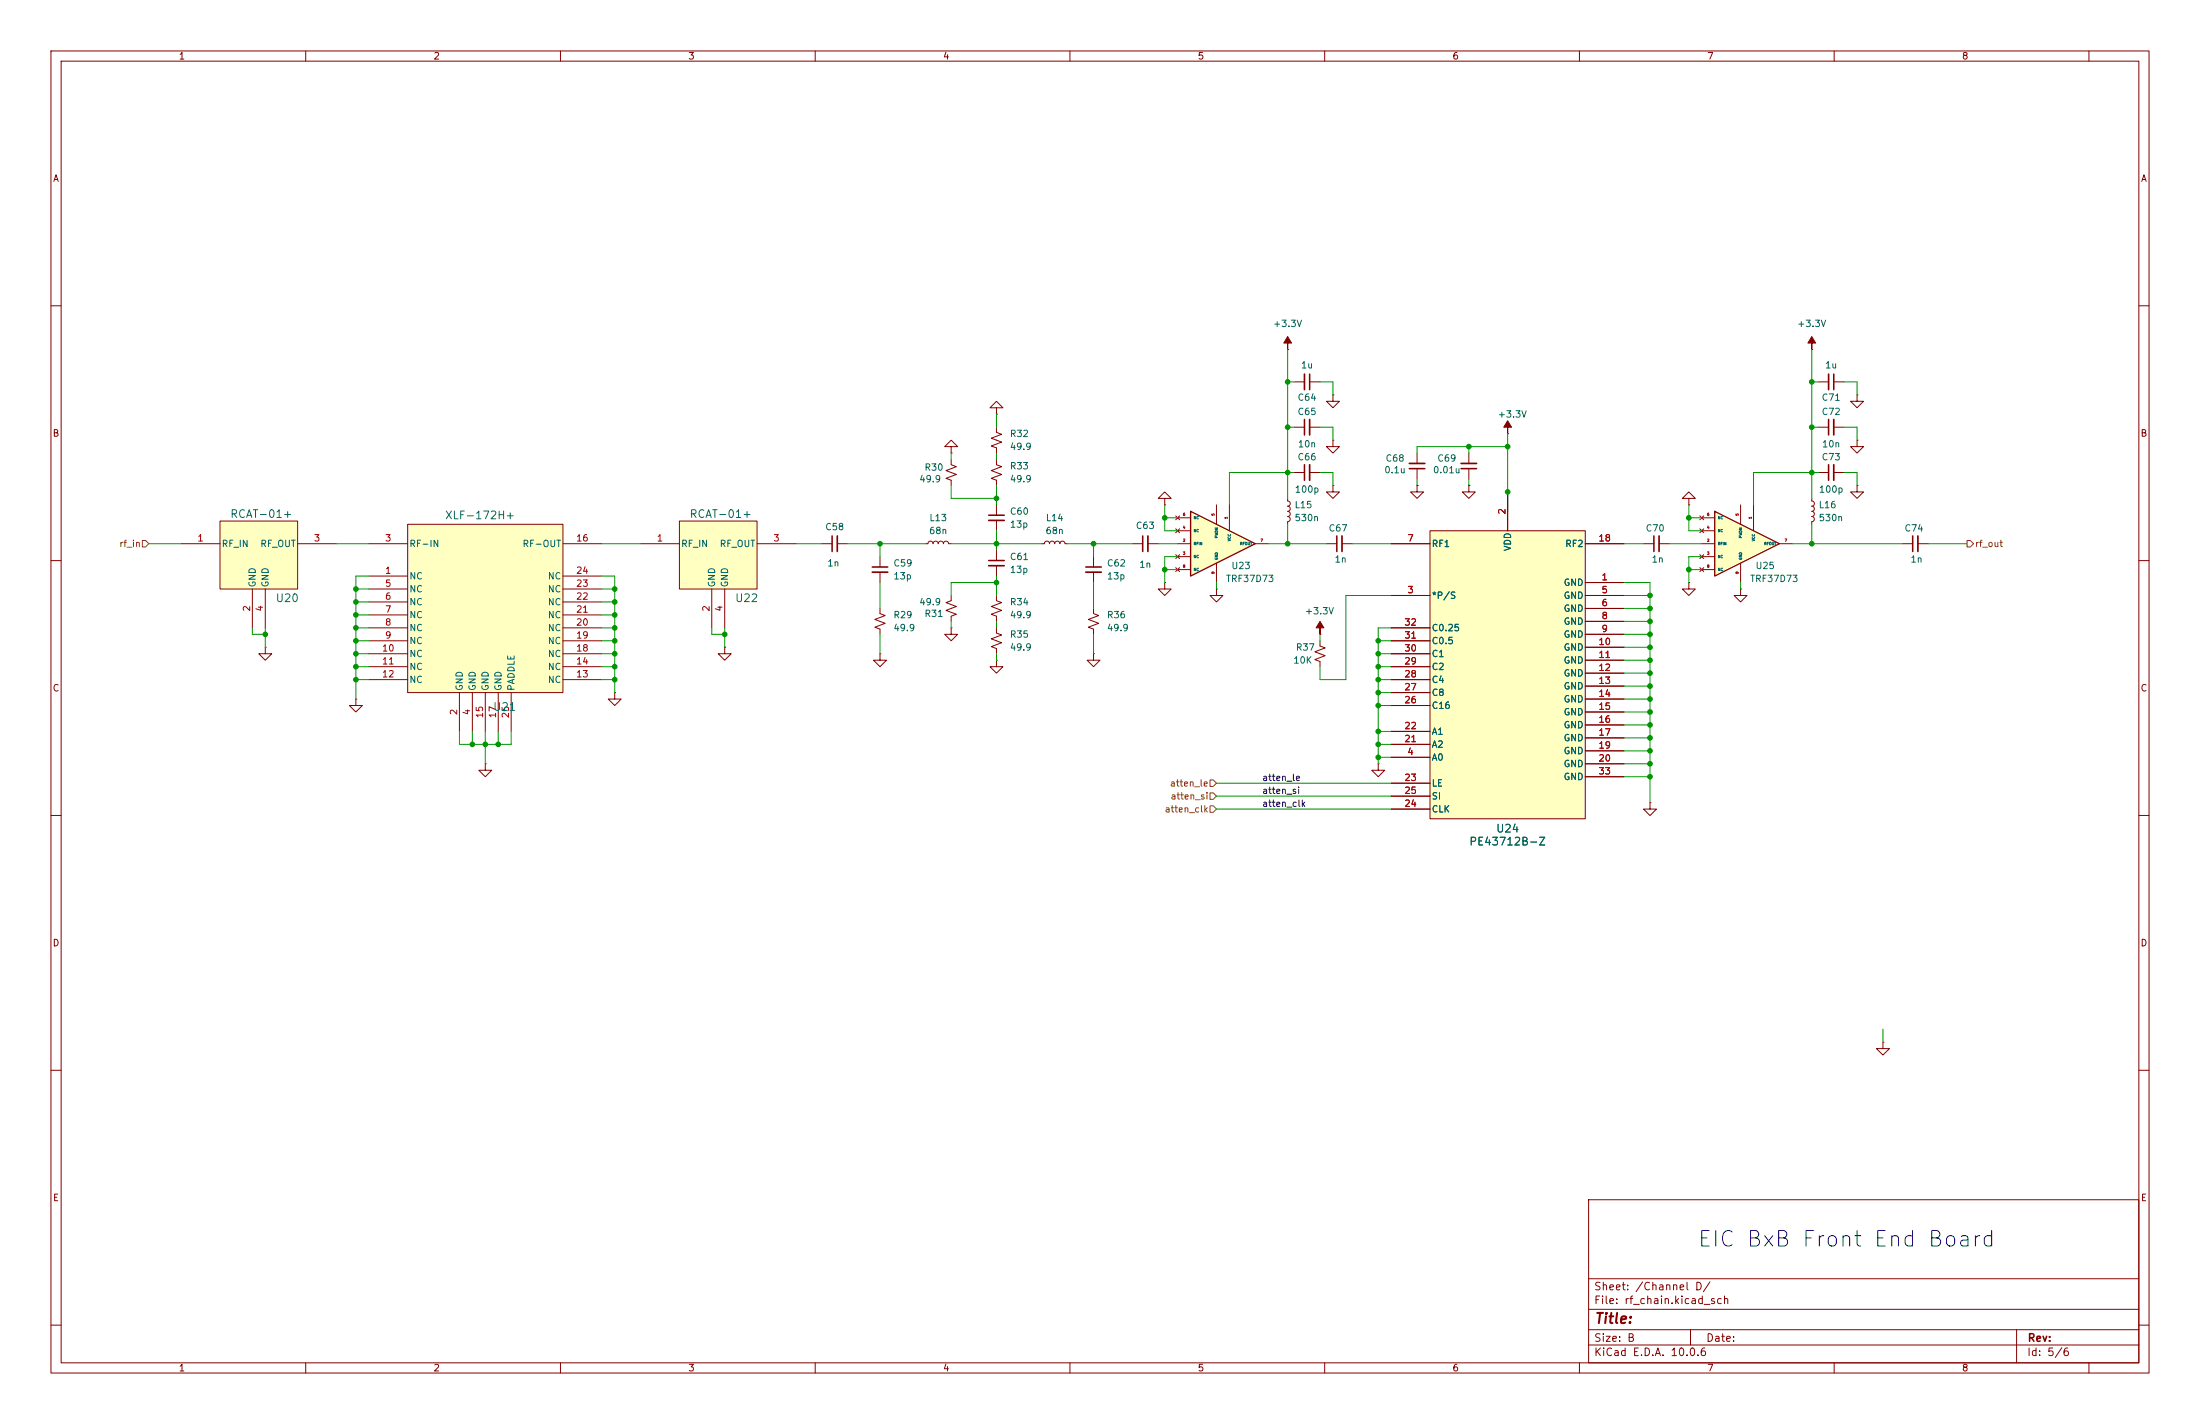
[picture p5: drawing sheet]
<svg xmlns="http://www.w3.org/2000/svg" width="432mm" height="279mm" viewBox="0 0 432 279" stroke-linecap="round" stroke-linejoin="round" font-family="sans-serif">
<g fill="none" stroke="#840000" stroke-width=".2">
<path d="M10 10h411.8v259.4h-411.8zM12 12h407.8v255.4h-407.8zM60 10v2M110 10v2M160 10v2M210 10v2M260 10v2M310 10v2M360 10v2M410 10v2M10 60h2M356.9 74.9h2"/>
<path d="M359.9 74.9h2M364.5 77.5v1.2h1.3l-1.3 1.3-1.3-1.3h1.3M364.5 77.5h.1M419.8 60h2M355.6 97.8v.5l.4 .1 .1 .4-.1 .4-.4 .1 .5 .3-.1 .5-.4 .2 .4 .2 .1 .3-.1 .4-.4 .2 .3 .1 .2 .3-.1 .4-.4 .2v.5M10 110h2M238.8 115.6v1.2h1.2l-1.2 1.3-1.3-1.3h1.3M238.8 115.6h.1M331.5 114.3v1.3h1.2l-1.2 1.2-1.3-1.2h1.3M331.5 114.3h.1M341.6 115.6v1.2h1.3l-1.3 1.3-1.2-1.3h1.2M341.6 115.6h.1"/>
<path d="M419.8 110h2M195.6 123.2v1l1 .4-2 .7 2 .8-2 .8 1 .4v1M259.1 125.7v1l1 .4-2 .8 2 .8-2 .7 1 .4v1M10 160h2M419.8 160h2M10 210h2M419.8 210h2M311.8 235.4h108v32h-108zM10 260h2M311.8 256.9h108M311.8 250.9h108M419.8 260h2"/>
<path d="M60 267.4v2M110 267.4v2M160 267.4v2M210 267.4v2M260 267.4v2M310 267.4v2M311.8 263.9h108M311.8 260.9h108M331.8 260.9v3M360 267.4v2M395.8 260.9v6.5M410 267.4v2"/>
</g>
<path d="M359.9 73.4v3.1" fill="none" stroke="#840000" stroke-width=".3"/>
<path d="M358.9 73.4v3.1" fill="none" stroke="#840000" stroke-width=".33"/>
<path d="M336.5 100.3l12.7 6.4-12.7 6.3z" fill="#ffffc2"/>
<path d="M336.5 100.3l12.7 6.4-12.7 6.3z" fill="none" stroke="#840000" stroke-width=".25"/>
<g fill="none" stroke="#840000" stroke-width=".2">
<path d="M341.6 99.1v3.8M344.2 99.1v5M333.6 108.8l.8 .8M333.6 103.8l.8 .7M333.6 101.2l.8 .8M333.6 111.4l.8 .7M334 106.7h2.5M334 109.2h2.5M334 104.1h2.5M334 101.6h2.5M334 111.8h2.5M334.4 108.8l-.8 .8"/>
<path d="M334.4 103.8l-.8 .7M334.4 101.2l-.8 .8M334.4 111.4l-.8 .7M341.6 110.5v3.8M349.2 106.7h2.6"/>
</g>
<path d="M233.7 100.3l12.7 6.4-12.7 6.3z" fill="#ffffc2"/>
<path d="M233.7 100.3l12.7 6.4-12.7 6.3z" fill="none" stroke="#840000" stroke-width=".25"/>
<g fill="none" stroke="#840000" stroke-width=".2">
<path d="M355.6 68.6h.1M238.8 99.1v3.8M241.3 99.1v5M295.9 85.1h.1M331.5 97.8h1.2l-1.2-1.3-1.3 1.3h1.3v1.3M331.5 99.1h.1M356.9 83.8h2M359.9 83.8h2M195.6 116.8v1.1l1 .3-2 .8 2 .8-2 .7 1 .4v1M214.6 109.2v2.1M214.6 112.3v2M230.8 108.8l.7 .8"/>
<path d="M230.8 103.8l.7 .7M230.8 101.2l.7 .8M230.8 111.4l.7 .7M231.1 106.7h2.6M231.1 109.2h2.6M231.1 104.1h2.6M231.1 101.6h2.6M231.1 111.8h2.6M231.5 108.8l-.7 .8M231.5 103.8l-.7 .7M231.5 101.2l-.7 .8M231.5 111.4l-.7 .7"/>
<path d="M238.8 110.5v3.8M246.4 106.7h2.5M322.6 106.7h2M325.6 106.7h2.1M373.4 106.7h2M376.4 106.7h2.1M195.6 129.5v1.3h-1.3l1.3 1.3 1.2-1.3h-1.2M195.6 129.5h.1"/>
</g>
<path d="M358.9 82.3v3M213.1 111.3h3.1M324.6 105.2v3M375.4 105.2v3" fill="none" stroke="#840000" stroke-width=".3"/>
<path d="M359.9 82.3v3M213.1 112.3h3.1M325.6 105.2v3M376.4 105.2v3" fill="none" stroke="#840000" stroke-width=".33"/>
<g fill="#840000" stroke="#840000" stroke-width=".2">
<path d="M355.6 66l.8 1.3h-.8v1.3v-1.3h-.8z"/>
<path d="M295.9 82.6l.8 1.2h-.8v1.3v-1.3h-.8z"/>
</g>
<path d="M280.7 104.1h30.4v56.6h-30.4z" fill="#ffffc2"/>
<g fill="none" stroke="#840000" stroke-width=".2">
<path d="M295.9 96.5v7.6M364.5 95.3v1.2h1.3l-1.3 1.3-1.3-1.3h1.3M364.5 95.3h.1M273 116.8h7.7M273 106.7h7.7M280.7 104.1h30.4v56.6h-30.4zM311.1 114.3h7.7M311.1 116.8h7.7M311.1 119.4h7.7M311.1 106.7h7.7M69.8 137.2v1.2h1.3l-1.3 1.3-1.2-1.3h1.2M69.8 137.2h.1"/>
<path d="M273 138.4h7.7M273 135.9h7.7M273 133.4h7.7M273 130.8h7.7M273 128.3h7.7M273 125.7h7.7M273 123.2h7.7M311.1 121.9h7.7M311.1 124.5h7.7M311.1 127h7.7M311.1 129.5h7.7M311.1 132.1h7.7"/>
<path d="M311.1 134.6h7.7M311.1 137.2h7.7M311.1 139.7h7.7M273 148.6h7.7M273 146.1h7.7M273 143.5h7.7M273 153.7h7.7M273 158.8h7.7M273 156.2h7.7M311.1 142.2h7.7M311.1 144.8h7.7M311.1 147.3h7.7"/>
<path d="M311.1 152.4h7.7M311.1 149.9h7.7"/>
</g>
<path d="M43.2 102.2h15.2v13.4h-15.2z" fill="#ffffc2"/>
<g fill="none" stroke="#840000" stroke-width=".2">
<path d="M252.7 68.6h.1M254 74.9h2M257 74.9h2.1M261.6 77.5v1.2h1.3l-1.3 1.3-1.3-1.3h1.3M261.6 77.5h.1M195.6 90.2v1l1 .4-2 .7 2 .8-2 .8 1 .3v1.1M195.6 83.8v1l1 .4-2 .8 2 .7-2 .8 1 .4v1M195.6 99.1v2M252.7 97.8v.5l.4 .1 .1 .4-.1 .4-.4 .1 .5 .3-.1 .5-.4 .2 .4 .2 .1 .3-.1 .4-.4 .2 .4 .1 .1 .3-.1 .4-.4 .2v.5M254 92.7h2M254 83.8h2M257 92.7h2.1"/>
<path d="M257 83.8h2.1M261.6 95.3v1.2h1.3l-1.3 1.3-1.3-1.3h1.3M261.6 95.3h.1M261.6 86.4v1.2h1.3l-1.3 1.3-1.3-1.3h1.3M261.6 86.4h.1M278.1 95.3v1.2h1.3l-1.3 1.3-1.2-1.3h1.2M278.1 95.3h.1M278.1 88.9v2M278.1 91.9v2.1M288.3 95.3v1.2h1.3l-1.3 1.3-1.3-1.3h1.3M288.3 95.3h.1M288.3 88.9v2"/>
<path d="M288.3 91.9v2.1M356.9 92.7h2M359.9 92.7h2M364.5 86.4v1.2h1.3l-1.3 1.3-1.3-1.3h1.3M364.5 86.4h.1M35.6 106.7h7.6M43.2 102.2h15.2v13.4h-15.2zM49.5 115.6v7.6M52.1 115.6v7.6M58.4 106.7h7.6M161.3 106.7h2M164.3 106.7h2.1"/>
<path d="M172.7 119.4v1l1 .4-2 .7 2 .8-2 .8 1 .3v1.1M172.7 109.2v2.1M172.7 112.3v2M195.6 102.1v2M195.6 108v2M195.6 111v2M204.5 106.7h.5l.1-.4 .4-.1 .3 .1 .2 .4 .1-.4 .4-.1 .4 .1 .1 .4 .2-.4 .3-.1 .4 .1 .1 .4 .2-.4 .3-.1 .4 .1 .1 .4h.5M214.6 119.4v1l1 .4-2 .7 2 .8-2 .8 1 .3v1.1M228.6 114.3v1.3h1.3l-1.3 1.2-1.3-1.2h1.3M228.6 114.3h.1M260.3 106.7h2.1M263.4 106.7h2"/>
<path d="M52.1 127v1.3h1.2l-1.2 1.2-1.3-1.2h1.3M52.1 127h.1M214.6 128.3v1.2h1.3l-1.3 1.3-1.2-1.3h1.2M214.6 128.3h.1M259.1 124.5h.1M95.2 149.9v1.2h1.3l-1.3 1.3-1.2-1.3h1.2M95.2 149.9h.1"/>
</g>
<path d="M257 73.4v3.1M256 82.3v3M256 91.2v3M276.6 91.9h3.1M286.8 91.9h3M358.9 91.2v3M163.3 105.2v3M171.2 111.3h3M194.1 101.1h3M194.1 110h3M262.4 105.2v3" fill="none" stroke="#840000" stroke-width=".3"/>
<path d="M256 73.4v3.1M257 82.3v3M257 91.2v3M276.6 90.9h3.1M286.8 90.9h3M359.9 91.2v3M164.3 105.2v3M171.2 112.3h3M194.1 102.1h3M194.1 111h3M263.4 105.2v3" fill="none" stroke="#840000" stroke-width=".33"/>
<g fill="#840000" stroke="#840000" stroke-width=".2">
<path d="M252.7 66l.8 1.3h-.8v1.3v-1.3h-.7z"/>
<path d="M259.1 121.9l.7 1.3h-.7v1.3v-1.3h-.8z"/>
</g>
<path d="M80 102.9h30.5v33h-30.5z" fill="#ffffc2"/>
<g fill="none" stroke="#840000" stroke-width=".2">
<path d="M186.7 90.2v1l1 .4-2 .7 2 .8-2 .8 1 .3v1.1M72.4 106.7h7.6M72.4 113h7.6M72.4 115.6h7.6M72.4 118.1h7.6M80 102.9h30.5v33h-30.5zM110.5 106.7h7.6M110.5 113h7.6M110.5 115.6h7.6M110.5 118.1h7.6M181.6 106.7h.5l.2-.4 .3-.1 .4 .1 .1 .4 .2-.4 .3-.1 .4 .1 .1 .4 .2-.4 .4-.1 .3 .1 .2 .4 .1-.4 .4-.1 .3 .1 .2 .4h.5M222.2 106.7h2.1"/>
<path d="M225.3 106.7h2M72.4 120.7h7.6M72.4 123.2h7.6M72.4 125.7h7.6M72.4 128.3h7.6M72.4 130.8h7.6M72.4 133.4h7.6M90.2 135.9v7.6M92.7 135.9v7.6M95.2 135.9v7.6M97.8 135.9v7.6M100.3 135.9v7.6"/>
<path d="M110.5 120.7h7.6M110.5 123.2h7.6M110.5 125.7h7.6M110.5 128.3h7.6M110.5 130.8h7.6M110.5 133.4h7.6M172.7 128.3v1.2h1.3l-1.3 1.3-1.3-1.3h1.3M172.7 128.3h.1M270.5 149.9v1.2h1.3l-1.3 1.3-1.3-1.3h1.3M270.5 149.9h.1M323.8 157.5v1.3h1.3l-1.3 1.2-1.2-1.2h1.2M323.8 157.5h.1"/>
</g>
<path d="M224.3 105.2v3" fill="none" stroke="#840000" stroke-width=".3"/>
<path d="M225.3 105.2v3" fill="none" stroke="#840000" stroke-width=".33"/>
<path d="M133.3 102.2h15.3v13.4h-15.3z" fill="#ffffc2"/>
<g fill="none" stroke="#840000" stroke-width=".2">
<path d="M186.7 87.6h1.3l-1.3-1.2-1.3 1.2h1.3v1.3M186.7 88.9h.1M195.6 80h1.2l-1.2-1.3-1.3 1.3h1.3v1.3M195.6 81.3h.1M228.6 97.8h1.3l-1.3-1.3-1.3 1.3h1.3v1.3M228.6 99.1h.1M278.1 95.3h.1M288.3 95.3h.1M295.9 96.5v7.6M125.7 106.7h7.6M133.3 102.2h15.3v13.4h-15.3zM139.7 115.6v7.6"/>
<path d="M142.2 115.6v7.6M148.6 106.7h7.6M186.7 116.8v1.1l-1 .3 2 .8-2 .8 2 .7-1 .4v1M273 106.7h7.7M273 116.8h7.7M311.1 106.7h7.7M311.1 114.3h7.7M311.1 116.8h7.7M311.1 119.4h7.7M120.6 135.9v1.3h1.3l-1.3 1.2-1.2-1.2h1.2M120.6 135.9h.1M142.2 127v1.3h1.3l-1.3 1.2-1.2-1.2h1.2"/>
<path d="M142.2 127h.1M186.7 123.2v1.3h-1.3l1.3 1.2 1.3-1.2h-1.3M186.7 123.2h.1M273 138.4h7.7M273 135.9h7.7M273 133.4h7.7M273 130.8h7.7M273 128.3h7.7M273 125.7h7.7M273 123.2h7.7M311.1 121.9h7.7M311.1 124.5h7.7"/>
<path d="M311.1 127h7.7M311.1 129.5h7.7M311.1 132.1h7.7M311.1 134.6h7.7M311.1 137.2h7.7M311.1 139.7h7.7M273 148.6h7.7M273 146.1h7.7M273 143.5h7.7M273 153.7h7.7M273 158.8h7.7M273 156.2h7.7"/>
<path d="M311.1 142.2h7.7M311.1 144.8h7.7M311.1 147.3h7.7M311.1 152.4h7.7M311.1 149.9h7.7M369.6 204.5v1.2h1.2l-1.2 1.3-1.3-1.3h1.3M369.6 204.5h.1"/>
</g>
<path d="M27.9 106h.7l.6 .7-.6 .6h-.7zM386.1 106h.6l.6 .7-.6 .6h-.6zM237.5 158.1h.6l.7 .7-.7 .6h-.6zM237.5 153h.6l.7 .7-.7 .6h-.6zM237.5 155.6h.6l.7 .6-.7 .6h-.6z" fill="none" stroke="#725600" stroke-width=".2"/>
<g fill="none" stroke="#009600" stroke-width=".2">
<path d="M252.7 68.6v29.2M252.7 74.9h1.3M259.1 74.9h2.5v2.6M355.6 68.6v29.2M355.6 74.9h1.3M361.9 74.9h2.6v2.6M186.7 88.9v1.3M186.7 95.3v2.5h8.9M195.6 81.3v2.5M195.6 88.9v1.3M195.6 95.3v3.8M228.6 99.1v5h2.5"/>
<path d="M252.7 83.8h1.3M254 92.7h-12.7v6.4M259.1 92.7h2.5v2.6M259.1 83.8h2.5v2.6M278.1 94v1.3M288.3 87.6v1.3M288.3 94v1.3M295.9 85.1v15.2M295.9 87.6h-17.8v1.3M331.5 99.1v5h2.5M355.6 83.8h1.3M356.9 92.7h-12.7v6.4"/>
<path d="M361.9 92.7h2.6v2.6M361.9 83.8h2.6v2.6M29.2 106.7h6.4M66 106.7h6.4M69.8 115.6h2.6M69.8 118.1h2.6M72.4 113h-2.6v24.2M118.1 106.7h7.6M118.1 115.6h2.5M118.1 118.1h2.5M118.1 113h2.5v22.9M156.2 106.7h5.1"/>
<path d="M166.4 106.7h15.2M172.7 106.7v2.5M172.7 114.3v5.1M186.7 106.7h17.8M195.6 104.1v3.9M195.6 113v3.8M195.6 114.3h-8.9v2.5M209.5 106.7h12.7M214.6 106.7v2.5M214.6 114.3v5.1M227.3 106.7h3.8M228.6 111.8h2.5"/>
<path d="M228.6 101.6h2.5M231.1 109.2h-2.5v5.1M238.8 114.3v1.3M248.9 106.7h11.4M252.7 102.9v3.8M265.4 106.7h7.6M273 116.8h-8.8v16.6h-5.1v-2.6M318.8 106.7h3.8M318.8 114.3h5v43.2M318.8 116.8h5M318.8 119.4h5M327.7 106.7h6.3"/>
<path d="M331.5 111.8h2.5M331.5 101.6h2.5M334 109.2h-2.5v5.1M341.6 114.3v1.3M351.8 106.7h21.6M355.6 102.9v3.8M378.5 106.7h7.6M49.5 123.2v1.3h2.6M52.1 123.2v3.8M69.8 125.7h2.6M69.8 123.2h2.6M69.8 128.3h2.6"/>
<path d="M69.8 120.7h2.6M69.8 130.8h2.6M69.8 133.4h2.6M118.1 125.7h2.5M118.1 123.2h2.5M118.1 128.3h2.5M118.1 120.7h2.5M118.1 130.8h2.5M118.1 133.4h2.5M139.7 123.2v1.3h2.5M142.2 123.2v3.8M172.7 124.5v3.8"/>
<path d="M186.7 121.9v1.3M195.6 121.9v1.3M195.6 128.3v1.2M214.6 124.5v3.8M259.1 124.5v1.2M270.5 125.7h2.5M270.5 128.3h2.5M270.5 130.8h2.5M270.5 133.4h2.5M270.5 138.4h2.5M270.5 135.9h2.5M273 123.2h-2.5v26.7"/>
<path d="M318.8 124.5h5M318.8 121.9h5M318.8 134.6h5M318.8 137.2h5M318.8 132.1h5M318.8 139.7h5M318.8 129.5h5M318.8 127h5M90.2 143.5v2.6h10.1v-2.6M92.7 143.5v2.6M95.2 143.5v6.4M97.8 143.5v2.6"/>
<path d="M238.8 158.8h34.2M238.8 156.2h34.2M238.8 153.7h34.2M270.5 148.6h2.5M270.5 146.1h2.5M270.5 143.5h2.5M318.8 147.3h5M318.8 149.9h5M318.8 144.8h5M318.8 152.4h5M318.8 142.2h5M369.6 201.9v2.6"/>
</g>
<g fill="#009600" stroke="#009600" stroke-width=".2">
<circle cx="323.8" cy="144.8" r=".46"/>
<circle cx="323.8" cy="149.9" r=".46"/>
<circle cx="323.8" cy="147.3" r=".46"/>
<circle cx="323.8" cy="152.4" r=".46"/>
<circle cx="323.8" cy="137.2" r=".46"/>
<circle cx="323.8" cy="139.7" r=".46"/>
<circle cx="323.8" cy="134.6" r=".46"/>
<circle cx="323.8" cy="127" r=".46"/>
<circle cx="323.8" cy="129.5" r=".46"/>
<circle cx="323.8" cy="132.1" r=".46"/>
<circle cx="323.8" cy="124.5" r=".46"/>
<circle cx="323.8" cy="142.2" r=".46"/>
<circle cx="270.5" cy="146.1" r=".46"/>
<circle cx="270.5" cy="148.6" r=".46"/>
<circle cx="323.8" cy="121.9" r=".46"/>
<circle cx="323.8" cy="119.4" r=".46"/>
<circle cx="323.8" cy="116.8" r=".46"/>
<circle cx="331.5" cy="101.6" r=".46"/>
<circle cx="355.6" cy="106.7" r=".46"/>
<circle cx="331.5" cy="111.8" r=".46"/>
<circle cx="270.5" cy="130.8" r=".46"/>
<circle cx="270.5" cy="128.3" r=".46"/>
<circle cx="288.3" cy="87.6" r=".46"/>
<circle cx="295.9" cy="87.6" r=".46"/>
<circle cx="295.9" cy="96.5" r=".46"/>
<circle cx="270.5" cy="125.7" r=".46"/>
<circle cx="270.5" cy="143.5" r=".46"/>
<circle cx="270.5" cy="138.4" r=".46"/>
<circle cx="270.5" cy="135.9" r=".46"/>
<circle cx="270.5" cy="133.4" r=".46"/>
<circle cx="252.7" cy="83.8" r=".46"/>
<circle cx="252.7" cy="92.7" r=".46"/>
<circle cx="252.7" cy="74.9" r=".46"/>
<circle cx="355.6" cy="83.8" r=".46"/>
<circle cx="355.6" cy="92.7" r=".46"/>
<circle cx="355.6" cy="74.9" r=".46"/>
<circle cx="97.8" cy="146.1" r=".46"/>
<circle cx="120.6" cy="133.4" r=".46"/>
<circle cx="95.2" cy="146.1" r=".46"/>
<circle cx="92.7" cy="146.1" r=".46"/>
<circle cx="195.6" cy="97.8" r=".46"/>
<circle cx="214.6" cy="106.7" r=".46"/>
<circle cx="228.6" cy="111.8" r=".46"/>
<circle cx="228.6" cy="101.6" r=".46"/>
<circle cx="69.8" cy="123.2" r=".46"/>
<circle cx="69.8" cy="125.7" r=".46"/>
<circle cx="69.8" cy="130.8" r=".46"/>
<circle cx="69.8" cy="128.3" r=".46"/>
<circle cx="69.8" cy="115.6" r=".46"/>
<circle cx="52.1" cy="124.5" r=".46"/>
<circle cx="69.8" cy="133.4" r=".46"/>
<circle cx="69.8" cy="120.7" r=".46"/>
<circle cx="69.8" cy="118.1" r=".46"/>
<circle cx="252.7" cy="106.7" r=".46"/>
<circle cx="120.6" cy="123.2" r=".46"/>
<circle cx="120.6" cy="125.7" r=".46"/>
<circle cx="120.6" cy="128.3" r=".46"/>
<circle cx="120.6" cy="130.8" r=".46"/>
<circle cx="120.6" cy="120.7" r=".46"/>
<circle cx="120.6" cy="115.6" r=".46"/>
<circle cx="120.6" cy="118.1" r=".46"/>
<circle cx="142.2" cy="124.5" r=".46"/>
<circle cx="195.6" cy="114.3" r=".46"/>
<circle cx="195.6" cy="106.7" r=".46"/>
<circle cx="172.7" cy="106.7" r=".46"/>
</g>
<text font-size="3" fill="#0000c2" x="333" y="245.4">EIC BxB Front End Board</text>
<text font-size="2" fill="#840000" x="312.8" y="260.2">Title:</text>
<g font-size="1.5" fill="#006464">
<text x="45.1" y="102">RCAT-01+</text>
<text x="135.2" y="102">RCAT-01+</text>
<text x="87.2" y="102.2">XLF-172H+</text>
<text x="54" y="118.5">U20</text>
<text x="144.2" y="118.5">U22</text>
<text x="96.7" y="139.8">U21</text>
<text x="288.2" y="166.3">PE43712B-Z</text>
<text x="293.5" y="163.7">U24</text>
</g>
<g font-size="1.5" fill="#840000">
<text x="312.8" y="256.2">File: rf_chain.kicad_sch</text>
<text x="312.8" y="253.5">Sheet: /Channel D/</text>
<text x="312.8" y="263.6">Size: B</text>
<text x="334.8" y="263.6">Date:</text>
<text x="397.8" y="263.6">Rev:</text>
<text x="312.8" y="266.4">KiCad E.D.A. 10.0.6</text>
<text x="397.8" y="266.4">Id: 5/6</text>
</g>
<g font-size="1.3" fill="#840000">
<text x="35" y="12">1</text>
<text x="85" y="12">2</text>
<text x="135" y="12">3</text>
<text x="185" y="12">4</text>
<text x="235" y="12">5</text>
<text x="285" y="12">6</text>
<text x="335" y="12">7</text>
<text x="385" y="12">8</text>
<text x="10.3" y="36">A</text>
<text x="420.1" y="36">A</text>
<text x="10.2" y="86">B</text>
<text x="420" y="86">B</text>
<text x="10.2" y="136">C</text>
<text x="420" y="136">C</text>
<text x="10.2" y="186">D</text>
<text x="420" y="186">D</text>
<text x="10.3" y="236">E</text>
<text x="420.1" y="236">E</text>
<text x="35" y="269.4">1</text>
<text x="85" y="269.4">2</text>
<text x="135" y="269.4">3</text>
<text x="185" y="269.4">4</text>
<text x="235" y="269.4">5</text>
<text x="285" y="269.4">6</text>
<text x="335" y="269.4">7</text>
<text x="385" y="269.4">8</text>
</g>
<g font-size="1.3" fill="#006464">
<text x="249.8" y="64.5">+3.3V</text>
<text x="352.6" y="64.5">+3.3V</text>
<text x="255.2" y="72.6">1u</text>
<text x="358.1" y="72.6">1u</text>
<text x="254.6" y="81.7">C65</text>
<text x="254.6" y="78.9">C64</text>
<text x="293.9" y="82.2">+3.3V</text>
<text x="357.4" y="78.9">C71</text>
<text x="357.4" y="81.7">C72</text>
<text x="198.1" y="86.1">R32</text>
<text x="198.1" y="88.6">49.9</text>
<text x="254.6" y="88.1">10n</text>
<text x="357.5" y="88.1">10n</text>
<text x="180.3" y="94.9">49.9</text>
<text x="181.3" y="92.7">R30</text>
<text x="198.1" y="92.4">R33</text>
<text x="198.1" y="94.9">49.9</text>
<text x="254.6" y="90.6">C66</text>
<text x="271.6" y="93.2">0.1u</text>
<text x="271.8" y="90.9">C68</text>
<text x="281.2" y="93.2">0.01u</text>
<text x="282" y="90.9">C69</text>
<text x="357.4" y="90.6">C73</text>
<text x="198.1" y="101.3">C60</text>
<text x="254" y="100">L15</text>
<text x="254" y="97">100p</text>
<text x="356.9" y="100">L16</text>
<text x="356.9" y="97">100p</text>
<text x="43.4" y="107.6">RF_IN</text>
<text x="51" y="107.6">RF_OUT</text>
<text x="80.2" y="107.6">RF-IN</text>
<text x="102.4" y="107.6">RF-OUT</text>
<text x="133.6" y="107.6">RF_IN</text>
<text x="141.2" y="107.6">RF_OUT</text>
<text x="161.9" y="104.3">C58</text>
<text x="182.2" y="105.1">68n</text>
<text x="182.3" y="102.6">L13</text>
<text x="198.1" y="103.8">13p</text>
<text x="205.1" y="105.1">68n</text>
<text x="205.2" y="102.6">L14</text>
<text x="222.8" y="104.1">C63</text>
<text x="254" y="102.6">530n</text>
<text x="260.7" y="104.6">C67</text>
<text x="280.9" y="107.6">RF1</text>
<text x="307.1" y="107.6">RF2</text>
<text x="322.9" y="104.6">C70</text>
<text x="356.9" y="102.6">530n</text>
<text x="373.7" y="104.6">C74</text>
<text x="80.2" y="114">NC</text>
<text x="107.4" y="114">NC</text>
<text x="162.3" y="111.5">1n</text>
<text x="175.2" y="111.5">C59</text>
<text x="175.2" y="114">13p</text>
<text x="198.1" y="110.2">C61</text>
<text x="198.1" y="112.7">13p</text>
<text x="217.2" y="111.5">C62</text>
<text x="217.2" y="114">13p</text>
<text x="223.5" y="111.7">1n</text>
<text x="241.6" y="112">U23</text>
<text x="261.8" y="110.7">1n</text>
<text x="296.9" y="108.2" transform="rotate(-90 296.9 108.2)">VDD</text>
<text x="324.1" y="110.7">1n</text>
<text x="344.5" y="112">U25</text>
<text x="374.9" y="110.7">1n</text>
<text x="50.5" y="115.3" transform="rotate(-90 50.5 115.3)">GND</text>
<text x="53" y="115.3" transform="rotate(-90 53 115.3)">GND</text>
<text x="80.2" y="116.5">NC</text>
<text x="80.2" y="119.1">NC</text>
<text x="107.4" y="119.1">NC</text>
<text x="107.4" y="116.5">NC</text>
<text x="140.7" y="115.3" transform="rotate(-90 140.7 115.3)">GND</text>
<text x="143.2" y="115.3" transform="rotate(-90 143.2 115.3)">GND</text>
<text x="180.3" y="119.1">49.9</text>
<text x="198.1" y="119.1">R34</text>
<text x="240.5" y="114.5">TRF37D73</text>
<text x="280.9" y="117.8">*P/S</text>
<text x="306.8" y="115.3">GND</text>
<text x="306.8" y="117.8">GND</text>
<text x="343.4" y="114.5">TRF37D73</text>
<text x="80.2" y="121.6">NC</text>
<text x="80.2" y="124.2">NC</text>
<text x="107.4" y="124.2">NC</text>
<text x="107.4" y="121.6">NC</text>
<text x="175.2" y="121.6">R29</text>
<text x="175.2" y="124.2">49.9</text>
<text x="181.3" y="121.4">R31</text>
<text x="198.1" y="125.4">R35</text>
<text x="198.1" y="121.6">49.9</text>
<text x="217.2" y="121.6">R36</text>
<text x="217.2" y="124.2">49.9</text>
<text x="256" y="120.9">+3.3V</text>
<text x="280.9" y="124.2">C0.25</text>
<text x="306.8" y="120.3">GND</text>
<text x="306.8" y="122.9">GND</text>
<text x="306.8" y="125.4">GND</text>
<text x="80.2" y="126.7">NC</text>
<text x="80.2" y="129.2">NC</text>
<text x="80.2" y="131.8">NC</text>
<text x="107.4" y="131.8">NC</text>
<text x="107.4" y="129.2">NC</text>
<text x="107.4" y="126.7">NC</text>
<text x="198.1" y="128">49.9</text>
<text x="253.7" y="130.5">10K</text>
<text x="254.2" y="128">R37</text>
<text x="280.9" y="131.8">C2</text>
<text x="280.9" y="129.2">C1</text>
<text x="280.9" y="126.7">C0.5</text>
<text x="306.8" y="128">GND</text>
<text x="306.8" y="130.5">GND</text>
<text x="80.2" y="134.3">NC</text>
<text x="91.1" y="135.7" transform="rotate(-90 91.1 135.7)">GND</text>
<text x="93.7" y="135.7" transform="rotate(-90 93.7 135.7)">GND</text>
<text x="96.2" y="135.7" transform="rotate(-90 96.2 135.7)">GND</text>
<text x="98.8" y="135.7" transform="rotate(-90 98.8 135.7)">GND</text>
<text x="101.3" y="135.7" transform="rotate(-90 101.3 135.7)">PADDLE</text>
<text x="107.4" y="134.3">NC</text>
<text x="280.9" y="136.9">C8</text>
<text x="280.9" y="134.3">C4</text>
<text x="306.8" y="133">GND</text>
<text x="306.8" y="135.6">GND</text>
<text x="280.9" y="139.4">C16</text>
<text x="306.8" y="138.1">GND</text>
<text x="306.8" y="140.7">GND</text>
<text x="306.8" y="143.2">GND</text>
<text x="280.9" y="149.6">A0</text>
<text x="280.9" y="147">A2</text>
<text x="280.9" y="144.5">A1</text>
<text x="306.8" y="145.7">GND</text>
<text x="306.8" y="148.3">GND</text>
<text x="280.9" y="154.6">LE</text>
<text x="306.8" y="153.4">GND</text>
<text x="306.8" y="150.8">GND</text>
<text x="280.9" y="159.7">CLK</text>
<text x="280.9" y="157.2">SI</text>
</g>
<g font-size="1.3" fill="#a90000">
<text x="295.8" y="101.1" transform="rotate(-90 295.8 101.1)">2</text>
<text x="38.6" y="106.5">1</text>
<text x="61.5" y="106.5">3</text>
<text x="75.5" y="106.5">3</text>
<text x="113" y="106.5">16</text>
<text x="128.8" y="106.5">1</text>
<text x="151.7" y="106.5">3</text>
<text x="276.1" y="106.5">7</text>
<text x="313.6" y="106.5">18</text>
<text x="75.5" y="112.9">1</text>
<text x="113" y="112.9">24</text>
<text x="75.5" y="115.4">5</text>
<text x="75.5" y="118">6</text>
<text x="113" y="118">22</text>
<text x="113" y="115.4">23</text>
<text x="276.1" y="116.7">3</text>
<text x="314.2" y="114.2">1</text>
<text x="314.2" y="116.7">5</text>
<text x="314.2" y="119.2">6</text>
<text x="49.4" y="120.1" transform="rotate(-90 49.4 120.1)">2</text>
<text x="51.9" y="120.1" transform="rotate(-90 51.9 120.1)">4</text>
<text x="75.5" y="120.5">7</text>
<text x="75.5" y="123.1">8</text>
<text x="75.5" y="125.6">9</text>
<text x="113" y="125.6">19</text>
<text x="113" y="123.1">20</text>
<text x="113" y="120.5">21</text>
<text x="139.6" y="120.1" transform="rotate(-90 139.6 120.1)">2</text>
<text x="142.1" y="120.1" transform="rotate(-90 142.1 120.1)">4</text>
<text x="275.5" y="125.6">31</text>
<text x="275.5" y="123.1">32</text>
<text x="314.2" y="121.8">8</text>
<text x="314.2" y="124.3">9</text>
<text x="74.9" y="128.1">10</text>
<text x="74.9" y="130.7">11</text>
<text x="113" y="130.7">14</text>
<text x="113" y="128.1">18</text>
<text x="275.5" y="130.7">29</text>
<text x="275.5" y="128.1">30</text>
<text x="313.6" y="126.9">10</text>
<text x="313.6" y="129.4">11</text>
<text x="313.6" y="131.9">12</text>
<text x="74.9" y="133.2">12</text>
<text x="113" y="133.2">13</text>
<text x="275.5" y="135.8">27</text>
<text x="275.5" y="133.2">28</text>
<text x="313.6" y="134.5">13</text>
<text x="313.6" y="137">14</text>
<text x="90" y="140.4" transform="rotate(-90 90 140.4)">2</text>
<text x="92.6" y="140.4" transform="rotate(-90 92.6 140.4)">4</text>
<text x="95.1" y="141" transform="rotate(-90 95.1 141)">15</text>
<text x="97.7" y="141" transform="rotate(-90 97.7 141)">17</text>
<text x="100.2" y="141" transform="rotate(-90 100.2 141)">25</text>
<text x="275.5" y="143.4">22</text>
<text x="275.5" y="138.3">26</text>
<text x="313.6" y="139.6">15</text>
<text x="313.6" y="142.1">16</text>
<text x="275.5" y="145.9">21</text>
<text x="276.1" y="148.5">4</text>
<text x="313.6" y="144.6">17</text>
<text x="313.6" y="147.2">19</text>
<text x="313.6" y="149.7">20</text>
<text x="275.5" y="153.5">23</text>
<text x="313.6" y="152.3">33</text>
<text x="275.5" y="158.6">24</text>
<text x="275.5" y="156.1">25</text>
</g>
<g font-size="1.3" fill="#725600">
<text x="23.3" y="107.6">rf_in</text>
<text x="387.5" y="107.6">rf_out</text>
<text x="229.5" y="154.6">atten_le</text>
<text x="228.5" y="159.7">atten_clk</text>
<text x="229.6" y="157.2">atten_si</text>
</g>
<g font-size="1.3" fill="#0f0f0f">
<text x="247.6" y="153.5">atten_le</text>
<text x="247.6" y="156.1">atten_si</text>
<text x="247.6" y="158.6">atten_clk</text>
</g>
<g font-size=".5" fill="#a90000">
<text x="232.1" y="101.3">6</text>
<text x="238.5" y="101.3" transform="rotate(-90 238.5 101.3)">5</text>
<text x="241" y="101.9" transform="rotate(-90 241 101.9)">1</text>
<text x="335" y="101.3">6</text>
<text x="341.4" y="101.3" transform="rotate(-90 341.4 101.3)">5</text>
<text x="343.9" y="101.9" transform="rotate(-90 343.9 101.9)">1</text>
<text x="232.1" y="106.4">2</text>
<text x="232.1" y="103.9">4</text>
<text x="247.4" y="106.4">7</text>
<text x="335" y="106.4">2</text>
<text x="335" y="103.9">4</text>
<text x="350.2" y="106.4">7</text>
<text x="232.1" y="108.9">3</text>
<text x="232.1" y="111.5">8</text>
<text x="238.5" y="112.7" transform="rotate(-90 238.5 112.7)">9</text>
<text x="335" y="108.9">3</text>
<text x="335" y="111.5">8</text>
<text x="341.4" y="112.7" transform="rotate(-90 341.4 112.7)">9</text>
</g>
<g font-size=".5" fill="#006464">
<text x="234.2" y="102">NC</text>
<text x="337.1" y="102">NC</text>
<text x="234.2" y="107.1">RFIN</text>
<text x="234.2" y="104.5">NC</text>
<text x="239.1" y="105.7" transform="rotate(-90 239.1 105.7)">PWDN</text>
<text x="241.7" y="106.3" transform="rotate(-90 241.7 106.3)">VCC</text>
<text x="243.3" y="107.1">RFOUT</text>
<text x="337.1" y="107.1">RFIN</text>
<text x="337.1" y="104.5">NC</text>
<text x="342" y="105.7" transform="rotate(-90 342 105.7)">PWDN</text>
<text x="344.6" y="106.3" transform="rotate(-90 344.6 106.3)">VCC</text>
<text x="346.2" y="107.1">RFOUT</text>
<text x="234.2" y="109.6">NC</text>
<text x="234.2" y="112.1">NC</text>
<text x="239.1" y="109.9" transform="rotate(-90 239.1 109.9)">GND</text>
<text x="337.1" y="109.6">NC</text>
<text x="337.1" y="112.1">NC</text>
<text x="342" y="109.9" transform="rotate(-90 342 109.9)">GND</text>
</g>
</svg>
